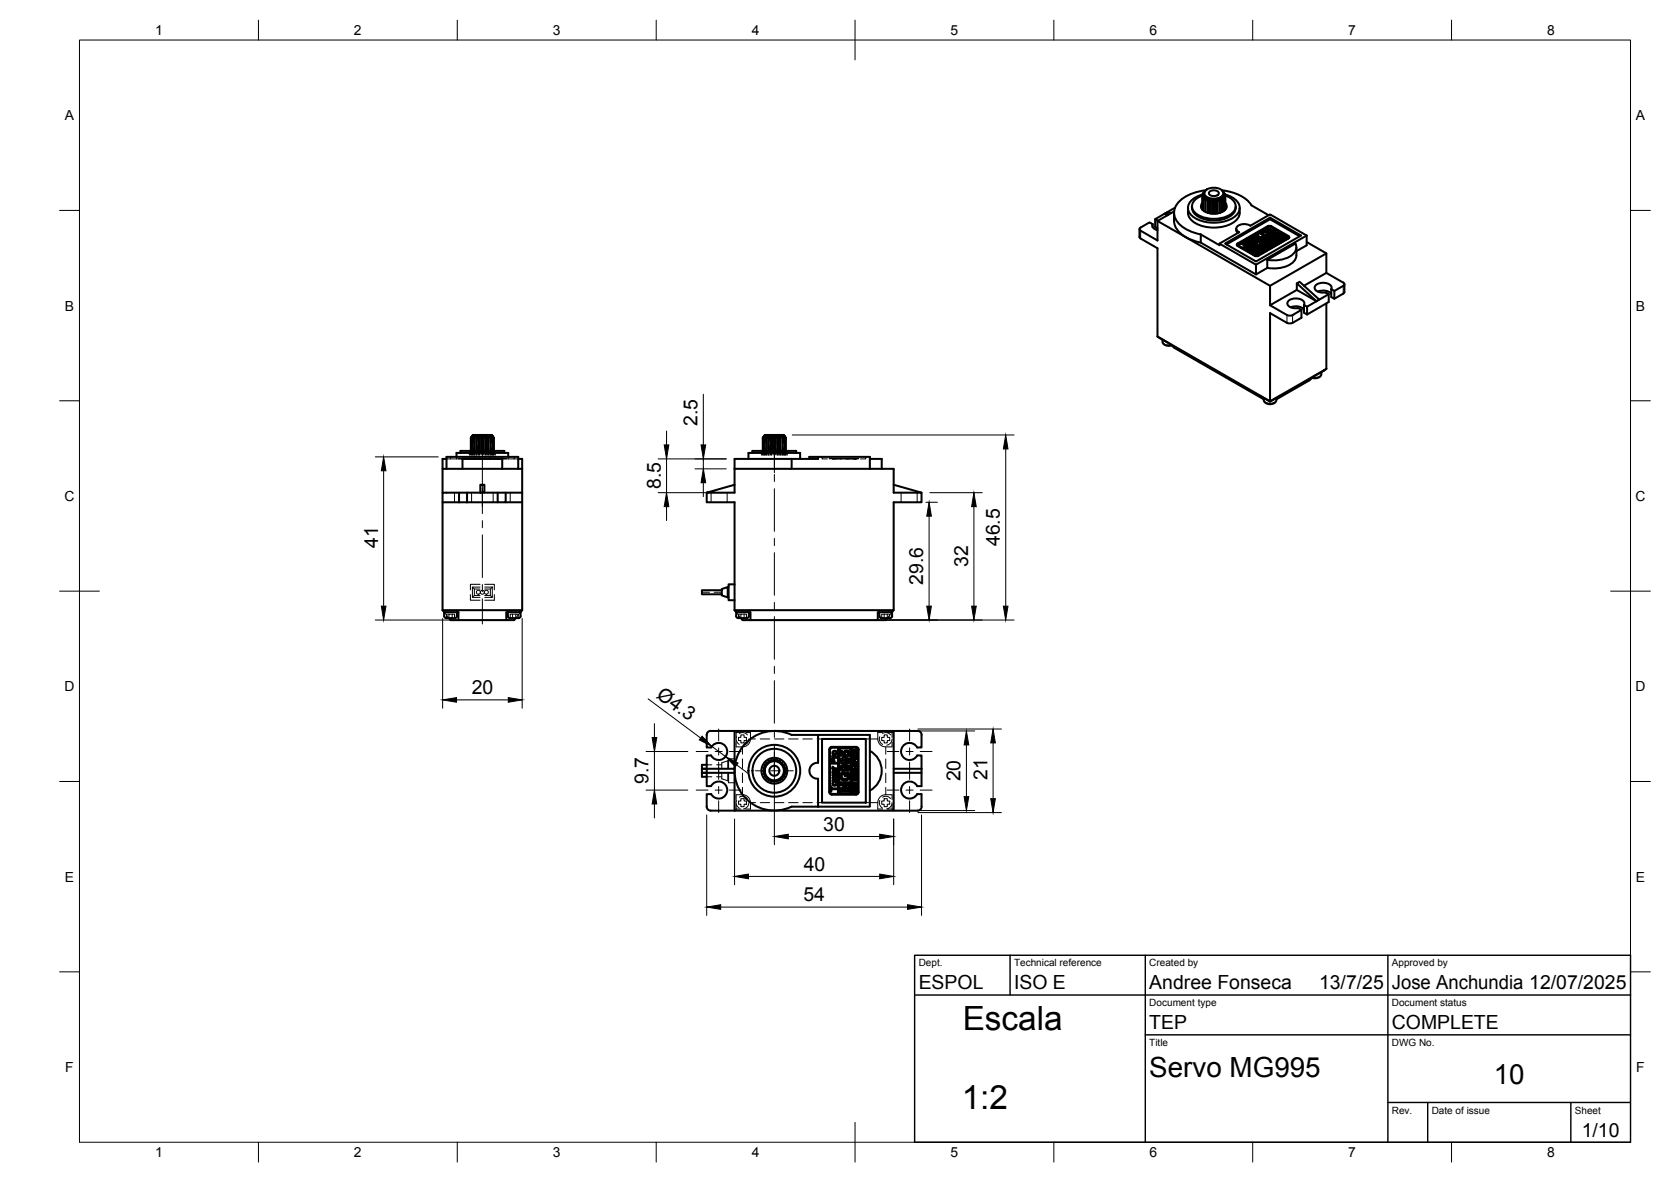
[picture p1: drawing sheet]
<svg xmlns="http://www.w3.org/2000/svg" width="420mm" height="297mm" viewBox="0 0 420 297" stroke-linecap="round" stroke-linejoin="round" font-family="sans-serif">
<!-- layer: Visible -->
<g fill="none" stroke="#000" stroke-width=".51">
<path d="M286.5 57.6l.1 2.2 4.4 2.6v22.2M289.8 57.1v-.8l-.8-.4-2.2 1.3M289.8 56.3a1.15 1.15 0 0 0 1.3 1.5M290.4 55.1v1.9l.6 .4M291 55.5l28.3 16.3M293.5 54.1l-.7-.4-2.4 1.4 .7 .4M294.5 53.5l-1-.2-.7 .4 1 .2M295.2 53.5a5.2 5.2 0 0 0 1.2 4.7 10.6 10.6 0 0 0 5.5 2.8M295.2 53.1l-4.2 2.4v4.9l-4.2-2.4-.3-.4 .3-.4M295.4 52.2l-1.9 1.1M298.7 52.2a4 4 0 0 0 3.5 4.6 9.3 9.3 0 0 0 8.8-1.6 3.2 3.2 0 0 0 .7-3M299.7 51.8a3.1 3.1 0 0 0 2.7 3.2 7.5 7.5 0 0 0 8-1.7l.2-.5 .1-1"/>
<path d="M301.9 58.9v2.1l13.9 8v-2.5M302.3 49.2l.1 3.5M302.3 51.8l-.3 .4M302.3 51a1.43 1.43 0 0 0 .9 2.3 4.7 4.7 0 0 0 5-.7 1.19 1.19 0 0 0-.1-1.6M302.3 49.1a3.2 3.2 0 0 0-2.5 3.1 4.8 4.8 0 0 0 4.5 2.8 6.6 6.6 0 0 0 6.2-2.3 2.43 2.43 0 0 0-1.7-3.3l-.7-.3-.1 3.6M302.4 48.8v.2M302.4 49.6v3.2M302.7 50v3M303.1 47.9l-.4 .4M303.1 47.9a3.3 3.3 0 0 1 4.4 .3 1.5 1.5 0 0 1-1.7 1.7h-.6a2.12 2.12 0 0 1-2.4-1.3zM303.1 50.4v2.9M303.2 47.8a9.9 9.9 0 0 0-7.5 3.8 4.1 4.1 0 0 0 2 5.6 12 12 0 0 0 4.2 1.7"/>
<path d="M303.7 49.8v3.7M303.8 50.6v2.9M304 48.3a1.54 1.54 0 0 1 2.5 .3 1.45 1.45 0 0 1-2.5 0zM304.2 50v3.6M304.5 50.8v2.9M304.9 50.1v3.6M305.2 50.8v2.9M305.5 50.1v3.6M306 50.8v2.9M306.2 50v3.6M306.7 50.6v2.9M306.7 49.8v3.7"/>
<path d="M307.2 47.8a10.2 10.2 0 0 1 7.5 3.8M307.3 50.4v2.9M307.3 47.9l.3 .4M307.7 48.4l-.2-.3 .6 1.1-.4-.3 .3 .7-.5-.4 .2 .8-.5-.4 .1 .8-.6-.6v.8l-.5-.6-.2 .8-.5-.7-.3 .7-.3-.7-.4 .7-.3-.8-.4 .6-.1-.8-.6 .6 .1-.8-.5 .4 .2-.8-.5 .4 .3-.7-.4 .3 .4-.7-.3 .3 .5-.7-.2 .3M307.7 50v3M308 48.8v.2M308 49.6v3.2M308 48.9a4.2 4.2 0 0 1 3.7 3.5 4.9 4.9 0 0 1-4.5 3.4 8.5 8.5 0 0 1-8-2.2 2.67 2.67 0 0 1 1.4-4l1.8-.7M308.1 51.8l.3 .4M310.8 57.5l.1 .6 .3 .4M314.4 56.7l4.9-2.8 9.2 5.3M314.4 56.7a2.69 2.69 0 0 0-3.5 .5 .96 .96 0 0 0 .7 1.2l-5 2.8v.4l-4.7-2.7"/>
<path d="M314.6 51.6l4.4 2.5M314.7 59.8h.1l.6 .6-.2 .1M315.1 59.7a.65 .65 0 0 0 .6 .4 .65 .65 0 0 0 .6-.3M315.1 59.7l.6 .4 .6-.3M315.1 59.7l.3-.3 .7 .1-.5 .4M315.4 59.5h.4l-.4 .3zM315.7 59.6l-.4 .1M315.8 59.2l.5-.3 .1 .2-.2 .1M316 59.1v.1M316.1 59.7l.1-.1 .1 .2M316.1 59.5l-.6 .4a.31 .31 0 0 0 .4 .1 .31 .31 0 0 0 .2-.3v.1M316.4 59l-.2 .2 .6 .4"/>
<path d="M316.6 59.7l.2-.1zM316.6 59.7l-.8-.5 .8 .5M316.8 58.4l.4-.2a.21 .21 0 0 1 .3 0 .21 .21 0 0 1 0 .3l-.3 .2zM317.6 58.4l-.4-.1-.4 .2M317.6 59.1l.2-.1zM317.6 59.1l-1.1-.7 1.1 .8M317.8 58l.5-.2 .1 .2h-.2M317.8 58.3l-.5-.3-.8 .4M317.8 58.3l-.4 .5M317.8 58.3l-.5 .4 .5 .3M318.1 57.9v.1M318.4 57.9l-.2 .1 .6 .4"/>
<path d="M318.5 59.5a1.3 1.3 0 0 1 2 .3M318.5 59.3a1.31 1.31 0 0 1 2 .7l-.5 .2h-.6l.3-.2a.25 .25 0 0 0 .4-.1 .25 .25 0 0 0-.2-.4 .75 .75 0 0 1-.8 .4 .75 .75 0 0 1-.6-.6zM318.5 57.7a.65 .65 0 0 0 .6 .5 .65 .65 0 0 0 .6-.3M318.6 57.6l.6-.2a.39 .39 0 0 1 .5 .5 .39 .39 0 0 1-.7 .2l-.4-.2zM318.7 58.5l.1-.1zM318.7 58.5l-.9-.5 .9 .6M318.7 57.7a.51 .51 0 0 1 .8 .2M318.7 57.6a.4 .4 0 0 1 .5-.1 .4 .4 0 0 1 .2 .4l-.4 .1zM318.8 59.4a.47 .47 0 0 0 .8 .1M318.8 59.4a.41 .41 0 0 0 .4 .4 .41 .41 0 0 0 .4-.3M318.8 59.4a.47 .47 0 0 1 .8 .1M319.3 54.7l-11.3 6.5 7.8 4.5 11.3-6.5-7.8-4.5v.4l-10.9 6.3"/>
<path d="M319.3 55.1l7.5 4.3M319.7 58.6l.8-.5 .3 .2-.6 .3 .2 .2a.81 .81 0 0 1 .8-.2 .81 .81 0 0 1 .6 .6l-.5 .3-.6-.1 .7-.2a.38 .38 0 0 0-.3-.4 .38 .38 0 0 0-.4 .3l-.3 .1zM319.7 57.8v.1M319.7 60h.1M319.9 59.5v.1M320.1 59.8l-.1 .3-.5 .1M320.2 58.6l.2 .3 .8-.3 .7 .5M320.4 58.8v.1M320.5 58.1v.1M320.5 57.6l-.9-.6h-.7l-7.7 4.5M320.7 59v.1M320.7 58.3l-.2-.1-.8 .5"/>
<path d="M320.8 57.6l-8.3 4.8 2.2 1.2 8.3-4.7-2.2-1.3-8.2 4.8M320.8 57.7l2.1 1.2M320.9 59.2v.1M321.5 59.1l-.1 .2-.7 .1M321.8 59.9l.5-.2-.3 .2M322.3 59.7l-.4 .2 .3 .1 .4-.1-.3 .2M322.3 59.5l.5-.2 .5 .2 .2 .3-.4 .3-.8-.6 .8 .5M322.6 59.6l.3-.1 .4 .3-.2 .1-.6-.4 .4-.1 .4 .3M322.6 59.9l-.3 .2 .2 .1 .5-.1M322.7 58.9l-1.9-1.1-8 4.6 1.9 1.1-1.9-1.1M323.1 59l-8.2 4.7 .9 .5 .5-.1 7.5-4.3 .1-.3-.8-.5-8.1 4.7M323.1 59.1l.9 .5"/>
<path d="M323.5 59.7l-.4 .4M324.2 59.6l-.2 .3-7.6 4.4M328.5 59.2l-12.7 7.3-9.2-5.3M328.5 59.2v2.4l-2.5 1.5M311 61.5h.1M311 61.5l.2 .3M311.2 61.2l7.8-4.5 .7 .1 4.4 2.7-.1 .3-7.6 4.4M311.2 61.8l4.3 2.5h.9M311.2 61.7l4.3 2.5h.9M311.2 61.2l-.2 .3 .2 .2M311.4 61.2l-.2 .3 .2 .2 1 .6 8.2-4.7-1-.7h-.7l-7.5 4.4M311.7 61.4l.4-.3 1 .6"/>
<path d="M312.1 61.1l-.4 .3-.1-.1h.1M312.1 61.2l1 .6M312.3 61.1l.3-.3-1 .5M312.6 60.8l-.4 .2 1 .6M313.1 60.9a.65 .65 0 0 0 .5 .4 .65 .65 0 0 0 .7-.4M313.1 61.7l.1-.1zM313.1 60.7l.6-.1a.39 .39 0 0 1 .5 .4 .39 .39 0 0 1-.6 .2l-.5-.2zM313.3 60.8a.4 .4 0 0 1 .4-.1 .4 .4 0 0 1 .3 .4h-.4zM313.3 60.9a.51 .51 0 0 1 .8 .1M313.3 62.2l.5-.2 1.4 .4-.8-.8 .5-.3 1.6 1-.3 .1-1.3-.7 1 .9-.3 .2-1.6-.5 1.3 .7-.3 .2zM313.4 62.3l.4-.3 1.4 .4M313.7 60.4l1 .2-.5-.5 .3 .4"/>
<path d="M313.8 62h.1M314 62.3l1.2 .7M314.2 60.1l.9 .2-.4-.5 .3 .5M314.5 61.7l.4-.3 1.5 .9M314.6 60.3l.6 .2M314.6 60.3l.6 .2 .2-.1M314.6 60.2h-.1l.4 .4M314.7 63.5l8-4.6-8 4.6M314.8 60.7l.1-.1zM314.8 60.7l-1.1-.3 1.1 .4M314.9 61.3v.1M314.9 61.7l.9 1"/>
<path d="M315.4 63.6l.5-.2 .6 .4M315.6 63.6l.4-.1 .3 .3-.2 .1-.6-.3 .5-.2 .4 .4M315.7 60.8l.7-.3 .7 .1-.3 .2a.44 .44 0 0 0-.6 0 .44 .44 0 0 0 0 .6l.7 .2 .5-.1 .2-.3-.2-.1-.4 .2-.3-.2 .7-.4 .7 .4a1.38 1.38 0 0 1-1.3 .8 1.38 1.38 0 0 1-1.2-.8zM316 63.2l.9 .4M316 61.1a.84 .84 0 0 0 .8 .6 .84 .84 0 0 0 .8-.5M316.4 63l.5 .5 .5-.1 .1-.2-.3-.2-.3 .1M316.5 63.8l-.4 .3-.7-.5 .7 .4M316.5 63.8l-.4 .3M316.5 63.7v.1M316.8 63.6h.1M316.8 63.6l-.8-.4 .8 .5M316.8 61.2l.6-.4 .7 .4"/>
<path d="M317 62.7l.8 .3M317 63a.27 .27 0 0 0-.4-.2 .27 .27 0 0 0-.2 .4 .27 .27 0 0 0 .4 .2h.4l.3-.3M317 62.9l-.4 .1a.42 .42 0 0 0 .3 .3 .42 .42 0 0 0 .5-.2M317 63.2l.2-.2zM317 63.2h.1M317 62.9l-.5 .2M317.1 60.6a1.26 1.26 0 0 0-1.5 .6M317.2 60.2a1.3 1.3 0 0 1 2.1 .4M317.2 63.1l.1 .1M317.2 63l.2 .1M317.2 60a1.28 1.28 0 0 1 2 .7l-.5 .3-.5-.1 .6-.2 .1-.2a.27 .27 0 0 0-.3-.1 .27 .27 0 0 0-.3 .2h-.6a.41 .41 0 0 1-.5-.6zM317.4 60.7v.1"/>
<path d="M317.6 60.2a.45 .45 0 0 0 .7 0M317.6 60.1a.35 .35 0 0 1 .5-.1 .35 .35 0 0 1 .1 .5l-.6-.2zM317.7 63.1h.1M317.7 63.1l-.7-.4 .7 .5M317.9 62.1l.8 .4-.1 .2M318.1 62l.9 .4M318.1 62.4l-.2-.3 .3 .2-.4 .2-.4-.1M318.2 62.8h.1M318.2 62.8l-.8-.4 .8 .5M318.3 62.4l.3 .3 .1-.2M318.3 62.4l-.4 .2 .4 .2M318.5 60.7v.1"/>
<path d="M318.5 61.9h.1M318.6 60.3h.1M318.6 65.3v2l-2.8 1.7M318.6 62.6l-.3-.2-.3 .2M318.7 65.3l7-4.1a2.67 2.67 0 0 1-2 3.6l-2.8 .6zM318.9 62.4h.1M318.9 62.4l-.8-.4 .8 .5M318.9 60.6l-.1 .2-.5 .1M319 61.5l.4 .1 .4-.2-.4-.2 .3 .3M319 61.9l.3-.1 .3 .2-.5 .3-.6-.4M319.1 61.8v-.1l-.3-.1-.3 .3M319.1 61.7h-.4l-.1 .2a.47 .47 0 0 0 .8 0h-.1"/>
<path d="M319.1 62l.2-.1zM319.1 62h.1M319.1 61.7l-.5 .2M319.3 61.9l.1 .1M319.3 76.7l4.6 2.6 1.1-.1 2.2-1.3M319.4 61.2l.9 .4-.1 .2M319.6 61.9l-.4 .3-.7-.3M319.8 61.9h.1M319.8 61.9l-.8-.4 .8 .5M319.8 61.5l.4 .3 .1-.2M319.8 61.5l-.3 .1 .4 .3M320.1 60.9l.2 .3 .7-.1-.5 .1"/>
<path d="M320.2 61.4l.2-.1zM320.2 61.4v.1M320.2 61.7l-.4-.2-.2 .2M320.4 61.3l-.3 .1M320.6 60.8l-.4 .1 .9 .2a.38 .38 0 0 1-.6 .1 .35 .35 0 0 0 .3 .2 .35 .35 0 0 0 .3-.3M320.6 60.9l.1-.1-.2-.1a.2 .2 0 0 0-.3 .1 .2 .2 0 0 0 .1 .3l.6-.1M320.7 60.8l-.5 .2M320.7 60.6l.3-.2 .3 .2-.3 .1zM320.9 61.1h.1M321.2 60.2l.5-.2-.3 .3M321.2 60.6h-.4M321.3 61h.1"/>
<path d="M321.3 61l-.7-.4 .7 .5M321.4 60.6l-.4-.2-.4 .2M321.4 60.6l-.2 .2M321.4 60.6l-.3 .2 .3 .2M321.7 60l-.4 .2 .3 .2 .4-.2-.3 .3M321.9 60.7l.5-.3zM321.9 60.7l-.7-.5 .7 .6M322 60.2l-.3 .2 .2 .2 .5-.2M322.5 60.3l.5-.2zM322.5 60.3l-.7-.4 .7 .5M324.5 77.2a3 3 0 0 1 3.4 .6M326 62.2a3.7 3.7 0 0 1-1.1 3.9 8.2 8.2 0 0 1-6.2 1.2"/>
<path d="M326.1 71.2l.7-.4 4.9 4.5-.7 .4zM326.1 71.2v1.7l4.9 2.8M326.5 77.4l.7 .5v1.9l-2.2 1.3M327.9 71.8l5.6-3.2v-4.9l-14.2 8.1v4.9l6.8-3.8M327.9 76.6l.8 .5v1.9l-.8-.4zM327.9 76.6a1.27 1.27 0 0 0-1.4-1.5 2.27 2.27 0 0 0-2.8 1.2 2.13 2.13 0 0 0 2.8 1.1M328.5 60.8l5 2.9M331 75.7l-2.3 1.4M331.4 73.3a3 3 0 0 1 3.3 .6M333.3 73.5l.8 .4-2.4 1.4M333.5 68.6l4.3 2.4 .3 .4-.4 .4-2.2 1.3-.8-.4M333.5 73.1v.5"/>
<path d="M333.5 76.2v16.5M334.1 73.9v2l-5.4 3.1M334.7 72.7v1.9l.8 .5v-2M334.7 72.7a1.27 1.27 0 0 0-1.3-1.6 2.27 2.27 0 0 0-2.9 1.2 2.13 2.13 0 0 0 2.8 1.2M338 71.4v2M338.1 73.4l-.3 .4-2.3 1.3M291 84.6l3.2 1.8 1.1 1 22.5 12.9-1-.8 2.5 1.4 2.6-1.4-.9 .8 8.2-4.7 1.2-1 3.1-1.9M292.3 85.4a1.52 1.52 0 0 0 .7 1.4 1.52 1.52 0 0 0 1.6 0M323.6 81.1l.7 .2 .7-.2M323.6 81.1l-4.3-2.4v22.1l-28.3-16.2M332.3 93.5a1.52 1.52 0 0 1-.7 1.5 1.52 1.52 0 0 1-1.7 0M333.5 92.7l-14.2 8.2"/>
<path d="M112.3 115.3h-1v2.5M112.3 117.8v-3h18v3M114.8 114.8v-1h13v1M115.8 113.8v-.5h11v.5M116.3 117.8v-2.5h10v2.5M118.4 110.1v3.2M118.5 110.1v3.2M118.8 110.1v3.2M119.2 110.1v3.2M119.8 109.5v3.8M119.8 110.1v3.2M120.3 109.5v3.8"/>
<path d="M120.5 110.1v3.2M121 109.5v3.8M121.3 110.1v3.2M121.6 109.5v3.8M122 110.1v3.2M122.2 109.5v3.8M122.7 110.1v3.2M122.8 109.5l.5 .6v-.6l.5 .6-.2-.6 .5 .6-.3-.6 .4 .6v3.2M122.8 109.5l-.1 .6-.5-.6-.2 .6-.4-.6-.3 .6-.3-.6-.5 .6-.2-.6-.5 .6v-.6l-.6 .6 .1-.6-.5 .6 .2-.6-.5 .6 .3-.6-.4 .6M122.8 109.5v3.8M123.3 110.1v3.2M123.8 110.1v3.2"/>
<path d="M124.1 110.1v3.2M124.2 110l-.5-.7h-4.8l-.5 .8M130.3 115.3h1v2.5M184.7 117.8h40v6h7v2.4h-7v27.1h-40M188.2 115.3v-1.5h13v1.5M189.2 113.8v-.5h11v.5M191.8 110.1l.4-.6-.3 .6 .5-.6-.2 .6 .5-.6v.6l.5-.6 .1 .6 .4-.6 .3 .6 .4-.6 .3 .6 .3-.6 .5 .6 .1-.6 .6 .6v-.6l.6 .6-.1-.6 .5 .6-.2-.6 .5 .6-.3-.6 .4 .6v3.2M191.8 110.1v3.2M191.9 110.1v3.2M192.2 110.1v3.2M192.7 110.1v3.2M193.2 109.5v3.8"/>
<path d="M193.3 110.1v3.2M193.7 109.5v3.8M194 110.1v3.2M194.4 109.5v3.8M194.7 110.1v3.2M195 109.5v3.8M195.5 110.1v3.2M195.6 109.5v3.8M196.2 110.1v3.2M196.2 109.5v3.8M196.8 110.1v3.2M197.2 110.1v3.2"/>
<path d="M197.5 110.1v3.2M197.6 110l-.5-.7h-4.8l-.5 .8M199.1 115.3v2.5M203.5 115.3v-.5h2.2v.5h-21v8.5h-7l7-2M205.7 114.8h13v3M218.7 115.3h3v2.5M317.8 100a1.66 1.66 0 0 0 1 1.6 1.66 1.66 0 0 0 1.8-.4l.3-.5 .1-.7M111.3 123.8v-6h20v6M111.3 126.2h4.1M115.4 126.2h2M115.4 126.2v-2.4h2v2.4M115.4 123.8h-4.1v29.5"/>
<path d="M117.4 123.8h3.4M117.4 126.2h7.7M120.8 121.8h1v2h-1zM121.8 123.8h9.5M125.1 123.8v2.4h2v-2.4M127.1 126.2h4.2M131.3 123.8v29.5M177.7 123.8v2.4h7v27.1M224.7 121.8l7 2M111.3 153.3h20M111.3 153.3l.4 .5M111.7 153.8v1a.99 .99 0 0 0 1.3 .5h.6a1.06 1.06 0 0 0 1.3-.5"/>
<path d="M111.7 153.8h3.6v2M112.9 155.3l.4 .5h2M114.9 153.8v1M115.3 155.8h12M127.7 153.8v1a1.21 1.21 0 0 0 1.6 .5h.3a1.02 1.02 0 0 0 1.3-.5v-1M130.9 153.8h-3.6v2h2l.4-.5M131.3 153.3l-.4 .5M181.5 148.3h-5v1h5M183 147.5l-1.5 .5v1.6l1.5 .5v-2.6h.2M183 150.1h.2M184.7 146.8h-1.5v4h1.5M184.7 153.3l.4 .5"/>
<path d="M185.1 153.8h3.6v2h-2l-.4-.5M185.1 153.8l.1 1.3 .4 .2M185.6 155.3h2.2M188.3 153.8l-.1 1.3-.4 .2M188.7 155.8h32M221.1 153.8v1M221.1 154.8a.99 .99 0 0 0 1.3 .5h.6a1.06 1.06 0 0 0 1.3-.5M224.3 153.8h-3.6v2h2l.4-.5M224.3 153.8v1M224.7 153.3l-.4 .5M177.7 194.2v3.4h1.1M177.7 192.2h-1.2v1h1.2"/>
<path d="M177.7 193.2h-1.2v1h1.2M177.7 194.2h-1.2v1h1.2M178.8 189.9h-1.1v3.3M178.8 199.6h-1.1v3.1a1.01 1.01 0 0 0 1 1h6M178.8 187.8a2.15 2.15 0 0 1 3.3-.6 2.15 2.15 0 0 1 0 3.3 2.15 2.15 0 0 1-3.3-.7M178.8 197.5a2.15 2.15 0 0 1 3.3-.6 2.15 2.15 0 0 1 0 3.3 2.15 2.15 0 0 1-3.3-.7M184.7 193.2h-7v1h7M184.7 183.7h-6a1.01 1.01 0 0 0-1 1v3.1h1.1M184.7 183.7v20M184.7 183.7h40M192.6 191.7h.6v-.5l.5 .2 .2-.5 .5 .3 .3-.4 .3 .4 .4-.3 .2 .5 .5-.2 .1 .5h.5v.5h.5l-.2 .6 .5 .1-.3 .5 .4 .3-.4 .3 .3 .4-.5 .3 .2 .4-.5 .1 .1 .6-.6-.1v.5l-.6-.2-.1 .5-.5-.3-.3 .4-.3-.4-.4 .3-.3-.5-.4 .2-.1-.5-.5 .1v-.6h-.5l.2-.5-.5-.2 .3-.5-.4-.3 .4-.3-.3-.4 .5-.2-.2-.5 .5-.1zM205.7 191.7v-7h13v18h-13"/>
<path d="M205.7 184.7h-6.6a10 10 0 0 0-14.4 9 10 10 0 0 0 14.4 9h6.6M205.7 191.7a2 2 0 0 0-2.2 2 2 2 0 0 0 2.2 2v7M206.7 185.7h11v16h-11zM208.7 187.9l.4-.2h6.2a.65 .65 0 0 1 .6 .6l-.1 11-.6 .4h-6a.65 .65 0 0 1-.7-.7v-10.7zM208.8 188.1l.4-.2h1.5v11.6h-1.5l-.5-.5zM208.9 197.6h.1v.5h1.5v.2h-1.5v.6h-.1zM209 190.8a.49 .49 0 0 1 .5-.1 .49 .49 0 0 1 .3 .6v.4h.7v.2h-1.6zM209.1 191h.4l.1 .7h-.6zM209.3 194.7l1.2 .4v.2l-.9 .2 .9 .2v.2l-1.2 .4v-.2l.9-.3-.9-.2v-.2l.9-.2-.9-.3zM209.3 192.7l.3 .4h.9v.2h-1.2v-.2h.2zM209.3 189.8l.3 .4h.9v.2h-1.2v-.1h.2zM209.4 193.8l.5-.3v.9a.34 .34 0 0 0 .4-.3 .34 .34 0 0 0-.2-.4v-.2a.57 .57 0 0 1 .3 .8 .57 .57 0 0 1-.8 .3 .57 .57 0 0 1-.2-.8z"/>
<path d="M209.5 193.8l.3-.1v.7l-.3-.2zM210.9 187.9h3.1v11.6h-3.1zM211.1 188.1h2.7v11.2h-2.7zM211.3 196.6h2.3v.4h-1.8l1.8 .5v.4l-1.8 .5h1.8v.4h-2.3v-.7l1.6-.4-1.6-.4zM211.3 188.7h.4v.8l.4 .1a.77 .77 0 0 1 .6-1 .77 .77 0 0 1 .9 .6 .77 .77 0 0 1-.6 .9v-.4a.34 .34 0 0 0 .3-.4 .34 .34 0 0 0-.5-.3 .37 .37 0 0 0-.4 .3 .37 .37 0 0 0 .2 .4l-.1 .4-1.2-.2zM211.4 192.6a1.27 1.27 0 0 1 1.3-.4 1.27 1.27 0 0 1 .9 1l-.5 .5-.1-.4a.32 .32 0 0 0 .3-.4 .32 .32 0 0 0-.5-.2h-.2a.73 .73 0 0 1-.7 1.1 .73 .73 0 0 1-.5-1.2zM211.4 194.4l.5-.3 .1 .4a.68 .68 0 0 0-.2 1 .68 .68 0 0 0 1 .2 .59 .59 0 0 0 .4-.6 .59 .59 0 0 0-.5-.6v.6h-.3v-1h.9a1.21 1.21 0 0 1 .2 1.6 1.21 1.21 0 0 1-1.7 .3 1.21 1.21 0 0 1-.4-1.6zM211.6 190.7a1.26 1.26 0 0 1 2 .7l-.2 .4-.3 .1-.1-.4a.37 .37 0 0 0 .2-.5 .37 .37 0 0 0-.6-.1 .73 .73 0 0 1-.2 1 .73 .73 0 0 1-1-.3 .73 .73 0 0 1 .2-.9zM211.8 192.8l.5-.1 .2 .2a.37 .37 0 0 1-.4 .4 .37 .37 0 0 1-.3-.5zM211.8 191a.37 .37 0 0 1 .5-.1 .37 .37 0 0 1 .1 .6h-.6zM214.4 190.2l.1 .5h.3v-.5l.2 .5h.3l.2-.6v.7h-1.1zM214.4 193.1h1.1l-.6 .1v.5l.6 .1h-1.1l.4-.1v-.5z"/>
<path d="M214.4 196.6h1.1v.2h-1.1zM214.4 195.4h1.1l-.6 .1v.4l.6 .2h-1.1l.4-.2v-.4zM214.4 189.3l.1 .6h.3v-.6l.2 .6h.3l.2-.6v.7h-1.1zM214.4 198h1.1v.1h-1.1zM214.4 195h1.1v.1h-1.1zM214.4 198.4l.2-.1a.59 .59 0 0 1 .7 0 .59 .59 0 0 1 .2 .7h-1.1zM214.4 191.1l.5-.1 .1 .5 .5 .2h-1.1zM214.4 191.9l.3-.1v.2a.19 .19 0 0 0-.2 .2 .19 .19 0 0 0 .3 .1 .37 .37 0 0 1 .3-.5 .37 .37 0 0 1 .4 .4 .37 .37 0 0 1-.4 .3v-.1a.26 .26 0 0 0 .3-.2 .26 .26 0 0 0-.2-.3l-.2 .1a.34 .34 0 0 1-.3 .5 .34 .34 0 0 1-.3-.6zM214.4 188.6l.3-.2a.59 .59 0 0 1 .6 .1 .59 .59 0 0 1 .2 .6h-1.1zM214.5 194.1l.2-.1a.41 .41 0 0 0-.1 .6 .41 .41 0 0 0 .5 .1 .41 .41 0 0 0 .1-.6l-.3 .3v-.4h.4a.51 .51 0 0 1-.3 .8 .51 .51 0 0 1-.5-.7zM214.5 197h.2a.41 .41 0 0 0-.1 .5 .41 .41 0 0 0 .5 .1 .41 .41 0 0 0 .1-.5l-.3 .2v-.4h.4a.51 .51 0 0 1-.3 .9 .51 .51 0 0 1-.5-.8zM214.6 198.5l.1-.1a.44 .44 0 0 1 .5 0 .44 .44 0 0 1 .1 .5h-.8z"/>
<path d="M214.6 188.6h.1a.45 .45 0 0 1 .5-.1 .45 .45 0 0 1 .1 .5h-.8zM214.6 191.1h.2l.1 .4h-.4zM215 192.6l.1 .4zM215.2 187.9h-1v11.6h1M215.2 187.9l.4 .2 .1 .3v10.6l-.2 .4-.3 .1M218.7 188.7a5.7 5.7 0 0 1 0 10M224.7 183.7h6a.97 .97 0 0 1 1 1v3.1h-1.1a2.15 2.15 0 0 0-3.2-.6 2.15 2.15 0 0 0-.1 3.3 2.15 2.15 0 0 0 3.3-.6h1.1v3.3M224.7 183.7v20M224.7 193.2h7M230.6 199.6h1.1v3.1a1.01 1.01 0 0 1-1 1h-46M231.7 193.2v1h-7M231.7 194.2v3.4l-1.1-.1a2.15 2.15 0 0 0-3.2-.6 2.15 2.15 0 0 0 0 3.3 2.15 2.15 0 0 0 3.2-.7"/>
<circle cx="194.7" cy="193.7" r="3.2"/>
<circle cx="194.7" cy="193.7" r="1.26"/>
<circle cx="194.7" cy="193.7" r="2.4"/>
<circle cx="194.7" cy="193.7" r="6.5"/>
<circle cx="194.7" cy="193.7" r="5.5"/>
<circle cx="209.9" cy="189.2" r=".59"/>
<circle cx="209.9" cy="196.9" r=".58"/>
<circle cx="209.9" cy="189.3" r=".42"/>
<circle cx="209.9" cy="197" r=".42"/>
</g>
<!-- layer: Hidden -->
<g fill="none" stroke="#000" stroke-width=".25">
<path d="M112.3 115.3h1M113.3 114.8v.5h3M114.8 114.8v.5M115.3 115.3h3.6M115.5 115.2v.1M115.7 115.2v.1M116 115.2v.1M116.1 115.2v.1M116.2 115.2v.1M116.6 115.2v.1M116.7 115.2v.1M116.9 115.2v.1"/>
<path d="M117 115.2v.1M117.2 115.2v.1M117.3 115.2v.1M117.4 115.2v.1M117.5 115.2v.1M117.7 115.2v.1M117.9 115.2v.1M118 115.2v.1M118 113.3v1h2.7M118.2 115.2v.1M118.4 115.2v.1M118.4 113.3v1"/>
<path d="M118.5 110.1v1.5M118.5 112.8v1.5M118.6 115.2v.1M118.7 115.2v.1M118.8 110.1v1.5M118.8 112.8v1.5M118.8 115.2v.1M118.8 109.5l-.3 .6 .5-.6-.2 .6 .5-.6-.1 .6 .6-.6v.6l.5-.6 .2 .6 .5-.6 .3 .6 .3-.6 .4 .6 .2-.6 .5 .6 .1-.6 .5 .6v-.6l.5 .6-.2-.6 .5 .6-.3-.6 .4 .6M118.8 109.5l-.4 .5M118.8 109.5v1.8M118.8 112.5v1.8M118.9 115.2v.1"/>
<path d="M119 109.5v1.8M119 112.5v1.8M119 115.2v.1M119.1 115.2v.1M119.2 115.2v.1M119.2 110.1v1.5M119.2 112.8v1.5M119.3 114.8v.5M119.3 109.5v1.8M119.3 112.5v1.8M119.4 115.2v.1M119.5 115.2v.1"/>
<path d="M119.6 115.2v.1M119.7 115.2v.1M119.8 113.3v1M119.8 110.1v1.5M119.8 112.8v1.5M119.8 115.2v.1M119.9 115.2v.1M120 115.2v.1M120 109.3v1.4M120 111.9v1.4M120.1 115.3h2.3M120.3 115.2v.1"/>
<path d="M120.3 113.3v1M120.4 115.2v.1M120.5 110.1v1.5M120.5 112.8v1.5M120.5 113.3v1M120.6 115.2v.1M120.9 115.2v.1M121 113.3v1M121 115.2v.1M121.2 115.2v.1M121.2 115.2h.1M121.3 110.1v1.5"/>
<path d="M121.3 112.8v1.5M121.3 115.2v.1M121.3 113.3v1M121.5 115.2h.1M121.5 115.2v.1M121.6 113.3v1M121.7 115.2v.1M121.8 115.2v.1M121.9 115.2v.1M122 115.2v.1M122 110.1v1.5M122 112.8v1.5"/>
<path d="M122 113.3v1M122.2 113.3v1M122.3 115.2v.1M122.5 115.2v.1M122.5 109.3v1.4M122.5 111.9v1.4M122.6 115.2v.1M122.7 110.1v1.5M122.7 112.8v1.5M122.7 113.3v1M122.8 115.2v.1M122.8 113.3v1"/>
<path d="M123 115.2v.1M123.1 115.2v.1M123.3 109.5v1.8M123.3 112.5v1.8M123.3 114.8v.5M123.3 110.1v1.5M123.3 112.8v1.5M123.3 115.2v.1M123.4 115.2v.1M123.6 109.5v1.8M123.6 112.5v1.8M123.7 115.2l3.6 .1"/>
<path d="M123.8 109.5v2.1M123.8 112.5v1.8M123.8 113.3v1M123.9 115.2v.1M124 115.2v.1M124.1 115.2v.1M124.1 110.1v1.5M124.1 112.8v1.5M124.2 113.3v1M124.2 115.2v.1M124.3 115.2v.1M124.5 113.3v1h-2.6"/>
<path d="M124.5 115.2v.1M124.7 115.2v.1M124.8 115.2v.1M124.9 115.2v.1M125 115.2v.1M125.1 115.2v.1M125.2 115.2v.1M125.3 115.2v.1M125.4 115.2v.1M125.5 115.2v.1M125.6 115.2v.1M125.9 115.2v.1"/>
<path d="M126.1 115.2v.1M126.3 115.2l4 .1M126.3 115.2v.1M126.4 115.2v.1M126.5 115.2v.1M126.6 115.2v.1M126.9 115.2v.1M127.1 115.2v.1M127.8 114.8v.5M129.3 114.8v.5M191.5 113.3v1h2.6M191.8 113.3v1"/>
<path d="M191.9 110.1v1.5M191.9 112.8v1.5M192.2 110.1v1.5M192.2 112.8v1.5M192.2 109.5l-.3 .6 .5-.6-.2 .6 .5-.6-.1 .6 .6-.6v.6l.5-.6 .2 .6 .5-.6 .3 .6 .3-.6 .4 .6 .2-.6 .5 .6 .1-.6 .5 .6v-.6M192.2 109.5l-.4 .5M192.2 109.5v1.8M192.2 112.5v1.8M192.4 109.5v1.8M192.4 112.5v1.8M192.6 110.1v1.5M192.6 112.8v1.5"/>
<path d="M192.7 109.5v1.8M192.7 112.5v1.8M193.2 113.3v1M193.2 110.1v1.5M193.2 112.8v1.5M193.4 109.3v1.4M193.4 111.9v1.4M193.7 113.3v1M193.9 110.1v1.5M193.9 112.8v1.5M194.4 113.3v1M194.7 110.1v1.5"/>
<path d="M194.7 112.8v1.5M194.7 113.3v1M195 113.3v1M195.4 110.1v1.5M195.4 112.8v1.5M195.6 113.3v1M195.9 109.3v1.4M195.9 111.9v1.4M196.1 110.1v1.5M196.1 112.8v1.5M196.2 113.3v1M196.7 109.5l.5 .6-.2-.6 .5 .6-.3-.6 .4 .6"/>
<path d="M196.7 109.5v1.8M196.7 112.5v1.8M196.7 110.1v1.5M196.7 112.8v1.5M197 109.5v1.8M197 112.5v1.8M197.2 109.5v2.1M197.2 112.5v1.8M197.5 110.1v1.5M197.5 112.8v1.5M197.6 113.3v1M198 113.3v1h-2.7"/>
<path d="M206.7 114.8v.5h1.3M208.7 115.2v.1M208.9 115.2v.1M209 115.2v.1M209.3 115.2l2.3 .1M209.3 115.2v.1M209.4 115.2v.1M209.5 115.2v.1M209.6 115.2v.1M209.8 115.2v.1M209.9 115.2v.1M210.1 115.2v.1"/>
<path d="M210.2 115.2v.1M210.3 115.2v.1M210.5 115.2v.1M210.7 115.2v.1M210.9 115.2v.1M211.1 115.2v.1M211.3 115.2v.1M211.6 115.2l-3.1 .1M211.6 115.2v.1M211.7 115.2v.1M211.8 115.2v.1M211.9 115.2v.1"/>
<path d="M212 115.2v.1M212.1 115.2v.1M212.4 115.2v.1M212.5 115.2v.1M212.6 115.2v.1M212.7 115.2v.1M212.9 115.2v.1M213 115.2v.1M213.2 115.2v.1M213.3 115.2v.1M213.6 115.2v.1M213.8 115.2v.1"/>
<path d="M214 115.2v.1M214.2 115.2v.1M214.4 115.2v.1M214.5 115.2v.1M214.7 115.2h.1M214.7 115.2v.1M214.8 115.2v.1M214.9 115.2v.1M215 115.2v.1M215.1 115.2v.1M215.1 115.2h.1M215.2 115.2l.7 .1"/>
<path d="M215.2 115.2l-2.4 .1h2.4M215.2 115.2v.1M215.3 115.2v.1M215.5 115.2v.1M215.7 115.2v.1M217.7 114.8v.5h-1.3M114.3 123.8v2.4M118.6 123.8v2.4M124 123.8v2.4M128.3 123.8v2.4M178.8 123.8v2.4M182.8 123.8v2.4"/>
<path d="M226.6 123.8v2.4M230.6 123.8v2.4M111.7 153.8l1.2 1.5v-1h.8M112.9 154.3h-.6v1M113.7 155.3v-1h.6v1M118.3 149.4v1.4h2.4M118.8 147.5l.5 .5v1.6l-.5 .5M119.3 149.6h1.4M119.3 148h1.4M120.7 147.5h-1.9v2.6h1.9M120.7 146.8h-2.4v1.4M121.9 149.6h1.4l.5 .5"/>
<path d="M121.9 146.8h2.4v1.4M121.9 148h1.4M121.9 147.5h1.9M123.8 147.5l-.5 .5v1.6M123.8 147.5v2.6h-1.9M124.3 149.4v1.4h-2.4M128.9 154.3h-.6v1M129.7 154.3h-.8v1M130.9 153.8l-1.2 1.5v-1h.6v1M176.5 148.8h1.9M179.6 148.8h1.9M185.1 153.8l1.2 1.5v-1h.8"/>
<path d="M186.3 154.3h-.6v1M187.1 154.3h.6v1M187.1 154.3v1M222.3 154.3h-.6v1M223.1 154.3h-.8v1M224.3 153.8l-1.2 1.5v-1h.6v1M177.7 192.2h1.3M177.7 195.2h1.3M180.2 192.2h1.3M180.2 195.2h1.3M181.5 194.3v1.4l1.5 .5M183 191.2l-1.5 .5v1.4"/>
<path d="M183 191.2v1.9M183 194.3v1.9M183 196.2h.2M183 191.2h.2M183.2 194.3v2.4h1.5M184.7 190.7h-1.5v2.4M184.7 183.7l.4 .4M185.1 184.1h1.2M185.1 184.1v1.2M185.2 185.2a1.58 1.58 0 0 0 .7 1.9M185.9 184.3a1.55 1.55 0 0 1 2 .4M186.3 184.7h.8v.6h.6v.8h-.6v.6h-.8v-.6h-.6v-.8h.6z"/>
<path d="M186.7 187.7v1.8M186.7 190.7v2.4M186.7 194.3v2.4M186.7 197.9v1.8M187.5 184.1h1.2a4.2 4.2 0 0 1-.3 2.6l-.7 .7a3.9 3.9 0 0 1-2.6 .3v-1.2M188.3 185.7a1.59 1.59 0 0 1-1.3 1.6M188.7 185.7h1.2M191.2 185.7h2.3M194.7 185.7h2.4M198.3 185.7h2.4M201.9 185.7h2.4M205.4 185.7h1.3"/>
<path d="M217.7 185.7h3M220.7 185.7a1.97 1.97 0 0 0 2 2h1.6v-1.2M221.2 185.2a1.56 1.56 0 0 0 .7 1.9M221.7 185.3h.6v-.6h.8v.6h.6v.8h-.6v.6h-.8v-.6h-.6zM221.9 184.3a1.59 1.59 0 0 1 2 .4M221.9 184.1h-1.2v1.6M222.7 199.7a2 2 0 0 0-2 2v1.6h1.2M222.7 199.7h1.6v1.2M222.7 187.7v1.8M222.7 190.7v2.4M222.7 194.3v2.4M222.7 197.9v1.8"/>
<path d="M223.1 184.1h1.2M224.3 185.7a1.59 1.59 0 0 1-1.3 1.6M224.3 184.1v1.2M224.7 183.7l-.4 .4M185.1 200.9v-1.2a3.9 3.9 0 0 1 2.6 .3l.7 .7a4.2 4.2 0 0 1 .3 2.6h-1.2M185.1 202.1v1.2M185.1 203.3h1.2M185.1 203.3l-.4 .4M185.2 201.2a1.6 1.6 0 0 0 .7 1.9M185.7 201.3h.6v-.6h.8v.6h.6v.8h-.6v.6h-.8v-.6h-.6zM185.9 200.3a1.58 1.58 0 0 1 2 .4M188.3 201.7a1.59 1.59 0 0 1-1.3 1.6"/>
<path d="M188.7 201.7h1.2M191.2 201.7h2.3M194.7 201.7h2.4M198.3 201.7h2.4M201.9 201.7h2.4M205.4 201.7h1.3M217.7 201.7h3M221.2 201.2a1.58 1.58 0 0 0 .7 1.9M221.7 201.3h.6v-.6h.8v.6h.6v.8h-.6v.6h-.8v-.6h-.6zM221.9 200.3a1.62 1.62 0 0 1 2 .4M223.1 203.3h1.2M224.3 201.7a1.59 1.59 0 0 1-1.3 1.6"/>
<path d="M224.3 202.1v1.2M224.3 203.3l.4 .4"/>
<circle cx="120.3" cy="148.8" r=".5"/>
<circle cx="121.3" cy="148.8" r=".5"/>
<circle cx="122.3" cy="148.8" r=".5"/>
</g>
<!-- layer: Visible Narrow -->
<g fill="none" stroke="#000" stroke-width=".25">
<path d="M286.8 58v2M315.1 59.7v.1M315.3 60h.1M315.4 59.5v.1M315.6 59.5v.1M316.1 60v.1M316.2 59.1v.1M316.3 59.8v.1M317.1 58.3h.1M317.2 58.2v.1M317.4 58.2v.1M317.4 59.9v.1"/>
<path d="M317.5 58.2v.1M317.6 58.6h.1M318 59.8h.1M318.2 58h.1M318.3 57.9v.1M318.7 59.1v.1M318.7 58v.1M318.8 57.6v.1M318.8 59.4v.1M318.9 56.9v.1M319 59.6v.1M319 57.5v.1"/>
<path d="M319.2 58.1v.1M319.3 59v.1M319.3 59.7v.1M319.3 57.6v.1M319.5 57.8h.1M319.5 58v.1M319.5 59.6v.1M319.6 56.9v.1M319.7 57.9h.1M320.1 59.3v.1M320.1 60h.1M320.5 59.8h.1"/>
<path d="M320.6 58.7h.1M321.1 58.6h.1M321.2 59.3h.1M321.4 59.2v.1M321.6 58.7v.1M321.9 59v.1M322.6 59.5v.1M322.8 59.4v.1M322.9 59.4v.1M323.2 59.5v.1M323.3 59.7h.1M323.3 59.9v.1"/>
<path d="M323.5 59.8h.1M323.8 59.4v.1M324 59.8v.1M311.2 61.7v.1M311.4 61.3h.1M313.3 61.1v.1M313.4 60.7v.1M313.6 60.6v.1M313.7 61.2v.1M313.9 60.8h.1M314.1 60.9v.1M314.1 61.1v.1"/>
<path d="M314.2 61v.1M315 60.2v.1M315.5 64.2v.1M315.6 61v.1M315.7 63.5v.1M315.7 60.1v.1M315.8 63.4v.1M315.9 60.7v.1M316 63.4v.1M316 61.1v.1M316.2 63.5v.1M316.3 61.4v.1"/>
<path d="M316.3 63.7h.1M316.4 63.9v.1M316.4 64.2v.1M316.4 63.1v.1M316.5 63.8v.1M316.5 60.5v.1M316.5 63v.1M316.6 62.9v.1M316.6 63.3v.1M316.7 62.9v.1M316.8 62.9v.1M316.9 61.6v.1"/>
<path d="M316.9 63.4v.1M317.1 63.4v.1M317.4 61.5v.1M317.4 63.3v.1M317.5 63.3h.1M317.5 61.4v.1M317.6 60.2h.1M317.8 60.3v.1M318 60.4v.1M318.3 60.4h.1M318.5 61.9v.1M318.6 61.8v.1"/>
<path d="M318.6 60.7v.1M318.7 61.7v.1M318.7 62.1v.1M318.8 60v.1M318.8 60.7v.1M318.8 61.7v.1M318.9 61.7v.1M319 62.2v.1M319.2 62.2v.1M319.3 60.5v.1M319.4 62.1v.1M319.5 62v.1"/>
<path d="M319.9 60v.1M320.2 61v.1M320.2 60.9h.1M320.3 60.8v.1M320.3 61.1v.1M320.4 61.1v.1M320.4 60.8v.1M320.6 61.1h.1M320.7 61.3v.1M320.8 61v.1M320.9 60.5v.1M320.9 61v.1"/>
<path d="M321 61.2v.1M321 60.4v.1M321.1 60.4v.1M321.1 61.2h.1M321.2 60.5v.1M321.3 60.7v.1M323.6 79.2v1.9M325 79.2v1.9M337.7 71.8v2M292.3 85.8a1.67 1.67 0 0 0 2.1 .9M332.3 93.9a1.67 1.67 0 0 1-2.2 .9M317.8 100.4a1.85 1.85 0 0 0 3.2 0"/>
</g>
<!-- layer: Visible -->
<g fill="#000">
<circle cx="315.1" cy="59.8" r=".25"/>
<circle cx="317.6" cy="60.2" r=".25"/>
</g>
<!-- layer: BORDER -->
<g fill="none" stroke="#000" stroke-width=".25">
<path d="M20 10.1h390v276.9h-390zM65 5.1v5M115 5.1v5M165 5.1v5M215 5.1v10M265 5.1v5M315 5.1v5M365 5.1v5M15 52.9h5M410 52.9h5M15 100.7h5M410 100.7h5"/>
<path d="M15 148.6h10M405 148.6h10M15 196.4h5M410 196.4h5M15 244.2h5M410 244.2h5M65 287v5M115 287v5M165 287v5M215 282.1v9.9M265 287v5M315 287v5"/>
<path d="M365 287v5"/>
</g>
<!-- layer: TITLEBLOCK -->
<path d="M230 240.1h180v46.9h-180zM230 250h180M254 240.1v9.9M288 240.1v46.9M349 240.1v46.9M288 260.1h122M349 277.1h61M359 277.1v9.9M395 277.1v9.9" fill="none" stroke="#000" stroke-width=".36"/>
<!-- layer: FD_Dimensions -->
<g fill="none" stroke="#000" stroke-width=".25">
<path d="M176.8 99.1v12.7M94.4 114.8h15.8M96.5 118.3v34M165.5 115.3h17.1M167.6 108.3v3.5M167.6 115.3v8.5M174.8 117.8h7.8M176.8 115.3v2.5M199.2 109.3h55.8M252.9 112.8v39.5M165.5 123.8h17.1M167.6 127.3v3.5"/>
<path d="M176.8 121.3v3.5M232.8 126.2h2.9M233.6 129.7v22.6M233.8 123.8h13.2M244.9 127.3v25M94.4 155.8h18.8M111.3 155.4v22.6M131.3 155.4v22.6M222.8 155.8h32.2M114.8 175.9h13M163 175.6l13.2 9.9M162.5 188.9h10.5"/>
<path d="M162.5 198.6h10.5M164.5 181.8v3.5M164.5 188.9v9.7M179 187.6l3.4 2.5M185.2 192.2l2.8 2.1M194.7 191.1v21.2M196.8 183.7h48.3M230.8 183.2h21M243 187.2v13M249.7 186.7v14M164.5 202v3.6M177.7 204.8v25.2"/>
<path d="M184.7 205.8v16.5M196.8 203.7h48.3M198.2 210.2h23M224.7 205.8v16.5M230.8 204.2h21M231.7 204.8v25.2M181.2 228h47M188.2 220.2h33"/>
</g>
<g fill="#000" stroke="#000" stroke-width=".25">
<path d="M96.5 114.8l.5 3.5h-1.1zM167 111.8h1.2l-.6 3.5zM176.3 111.8h1.1l-.6 3.5zM252.9 109.3l.5 3.5h-1.1zM167.6 123.8l.6 3.5h-1.2zM176.8 117.8l.6 3.5h-1.1zM233.6 126.2l.6 3.5h-1.2zM244.9 123.8l.6 3.5h-1.2zM95.9 152.3h1.1l-.5 3.5zM233 152.3h1.2l-.6 3.5zM244.3 152.3h1.2l-.6 3.5zM252.3 152.3h1.1l-.5 3.5z"/>
<path d="M111.3 175.9l3.5-.6v1.2zM127.8 175.3l3.5 .6-3.5 .6zM164 185.3h1.1l-.6 3.6zM176.5 185l2.5 2.6-3.2-1.7zM182.4 190.1l3.2 1.7-.7 .9zM243 183.7l.6 3.5h-1.2zM249.7 183.2l.6 3.5h-1.2zM164.5 198.6l.6 3.4h-1.1zM184.7 220.2l3.5-.5v1.1zM194.7 210.2l3.5-.6v1.2zM221.2 219.7l3.5 .5-3.5 .6zM221.2 209.6l3.5 .6-3.5 .6z"/>
<path d="M242.4 200.2h1.2l-.6 3.5zM249.1 200.7h1.2l-.6 3.5zM177.7 228l3.5-.6v1.1zM228.2 227.4l3.5 .6-3.5 .5z"/>
</g>
<!-- layer: Smart Centers -->
<g fill="none" stroke="#000" stroke-width=".25">
<path d="M121.3 114.3v14.8M194.7 110.3v8.5M194.7 119.2v1.8M121.3 130.8v1.8M121.3 134.4v10.7M194.7 122.8v10.7M194.7 135.3v1.8M194.7 138.9v10.7M121.3 146.9v1.8M121.3 150.5v6.3M194.7 151.4v1.8M194.7 154.9v10.8"/>
<path d="M194.7 167.5v1.7M194.7 171v10.7M175 188.9h3M175 198.6h3M179.8 188.9h1.8M179.8 198.6h1.8M180.7 183.2v3M180.7 188v1.7M180.7 191.5v4.4M180.7 197.7v1.7M183.4 188.9h3M183.4 198.6h3"/>
<path d="M189.9 193.7h2.1M193.8 193.7h1.8M194.7 183.5v1.8M194.7 187.1v7.5M194.7 196.4v2M197.4 193.7h2.1M223.1 188.9h2.9M223.1 198.6h2.9M227.8 188.9h1.8M227.8 198.6h1.8M228.7 183.2v3M228.7 188v1.7"/>
<path d="M228.7 191.5v4.4M228.7 197.7v1.7M231.4 188.9h3M231.4 198.6h3M180.7 201.2v3M228.7 201.2v3"/>
</g>
<g font-size="8.4">
<text x="242.1" y="258.8">Escala</text>
<text x="241.8" y="278.8">1:2</text>
</g>
<g font-size="7">
<text x="289" y="270.6">Servo MG995</text>
<text x="375.6" y="272.3">10</text>
</g>
<g font-size="4.9">
<text x="175.4" y="107.1" transform="rotate(-90 175.4 107.1)">2.5</text>
<text x="166.1" y="123" transform="rotate(-90 166.1 123)">8.5</text>
<text x="95.1" y="137.6" transform="rotate(-90 95.1 137.6)">41</text>
<text x="251.4" y="137.3" transform="rotate(-90 251.4 137.3)">46.5</text>
<text x="243.4" y="142.5" transform="rotate(-90 243.4 142.5)">32</text>
<text x="232.2" y="147" transform="rotate(-90 232.2 147)">29.6</text>
<text x="118.6" y="174.4">20</text>
<text x="164.8" y="175.1" transform="rotate(37 164.8 175.1)">Ø4.3</text>
<text x="163.1" y="197.1" transform="rotate(-90 163.1 197.1)">9.7</text>
<text x="241.5" y="196.4" transform="rotate(-90 241.5 196.4)">20</text>
<text x="248.3" y="196.1" transform="rotate(-90 248.3 196.1)">21</text>
<text x="207" y="208.8">30</text>
<text x="202.1" y="218.8">40</text>
<text x="202" y="226.5">54</text>
<text x="231" y="248.5">ESPOL</text>
<text x="255" y="248.5">ISO E</text>
<text x="289" y="248.5">Andree Fonseca</text>
<text x="331.7" y="248.5">13/7/25</text>
<text x="350" y="248.5">Jose Anchundia 12/07/2025</text>
<text x="289" y="258.6">TEP</text>
<text x="350" y="258.6">COMPLETE</text>
<text x="397.7" y="285.7">1/10</text>
</g>
<g font-size="3.5">
<text x="39" y="8.8">1</text>
<text x="89" y="8.8">2</text>
<text x="139" y="8.8">3</text>
<text x="189" y="8.8">4</text>
<text x="239" y="8.8">5</text>
<text x="289" y="8.8">6</text>
<text x="339" y="8.8">7</text>
<text x="389" y="8.8">8</text>
<text x="16.3" y="30.2">A</text>
<text x="411.3" y="30.2">A</text>
<text x="16.3" y="78">B</text>
<text x="411.3" y="78">B</text>
<text x="16.2" y="125.9">C</text>
<text x="411.2" y="125.9">C</text>
<text x="16.2" y="173.7">D</text>
<text x="411.2" y="173.7">D</text>
<text x="16.3" y="221.6">E</text>
<text x="411.3" y="221.6">E</text>
<text x="16.4" y="269.4">F</text>
<text x="411.4" y="269.4">F</text>
<text x="39" y="290.8">1</text>
<text x="89" y="290.8">2</text>
<text x="139" y="290.8">3</text>
<text x="189" y="290.8">4</text>
<text x="239" y="290.8">5</text>
<text x="289" y="290.8">6</text>
<text x="339" y="290.8">7</text>
<text x="389" y="290.8">8</text>
</g>
<g font-size="2.5">
<text x="231" y="242.9">Dept.</text>
<text x="255" y="242.9">Technical reference</text>
<text x="289" y="242.9">Created by</text>
<text x="350" y="242.9">Approved by</text>
<text x="289" y="252.8">Document type</text>
<text x="350" y="252.8">Document status</text>
<text x="289" y="262.9">Title</text>
<text x="350" y="262.9">DWG No.</text>
<text x="350" y="279.9">Rev.</text>
<text x="360" y="279.9">Date of issue</text>
<text x="396" y="279.9">Sheet</text>
</g>
</svg>
